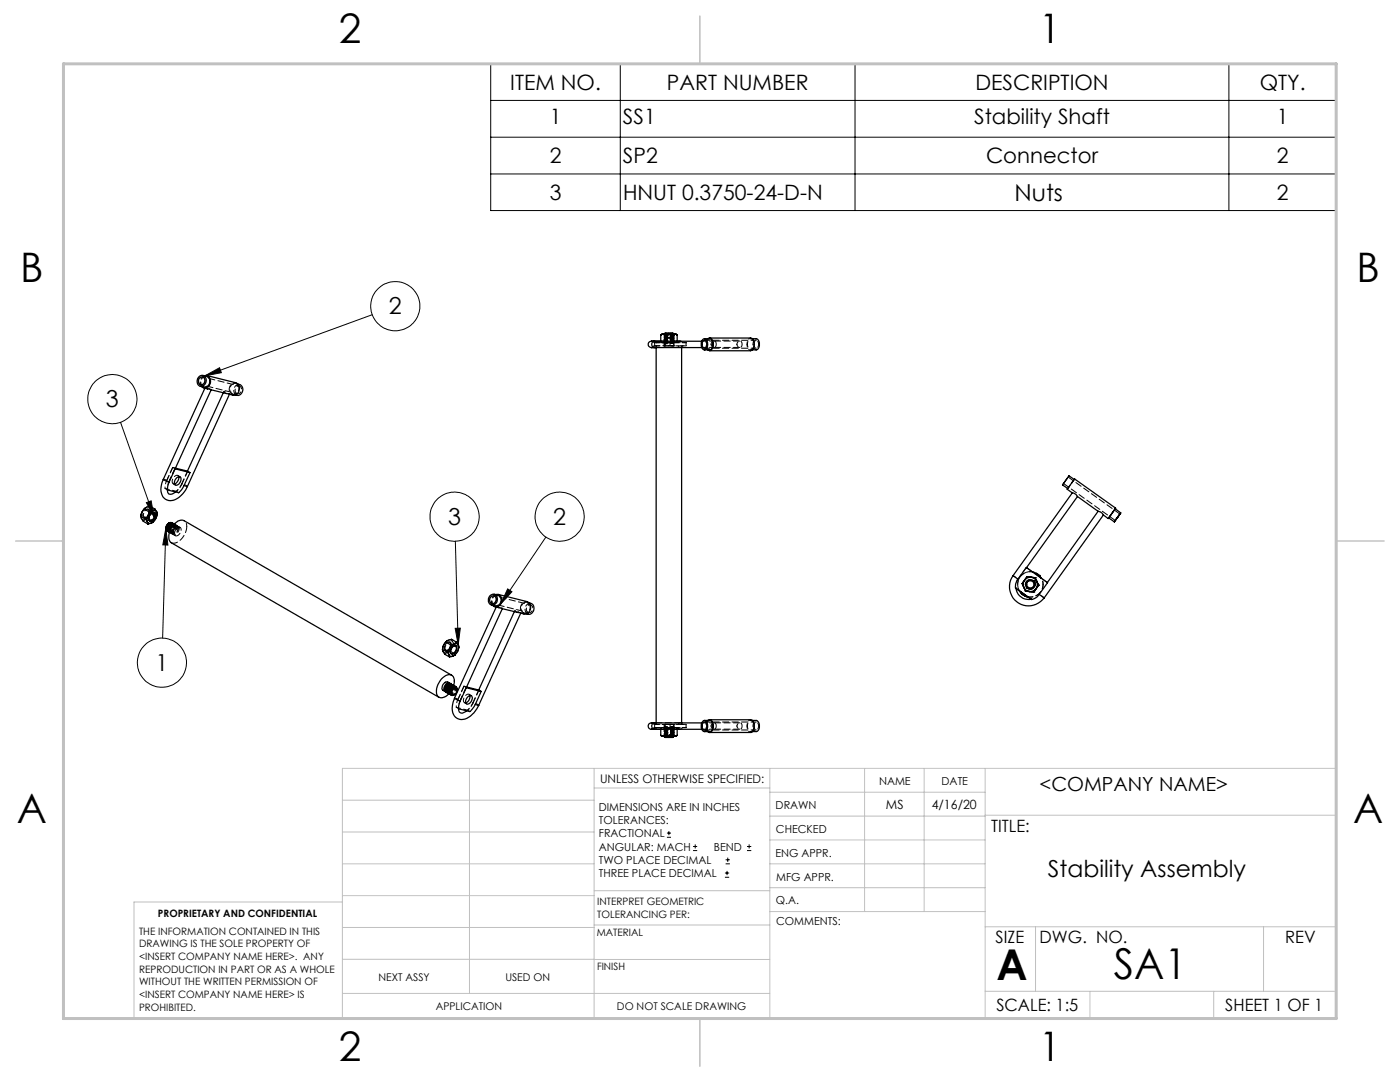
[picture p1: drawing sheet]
<svg xmlns="http://www.w3.org/2000/svg" width="279mm" height="216mm" viewBox="0 0 279 216" stroke-linecap="round" stroke-linejoin="round" font-family="sans-serif">
<g fill="none" stroke="#000" stroke-width=".2">
<path d="M97.9 12.7h168.8v29.3h-168.8zM123.8 12.7v29.3M170.6 12.7v29.3M245.3 12.7v29.3M97.9 27.4h168.8M97.9 34.7h168.8M97.9 20h168.8M40.9 75l2.9-1.6 .4 1zM74.3 62.8l-33.4 12.2M24.1 84.3l6.7 18.9M29.2 100.3l1-.4 .6 3.3zM33.1 105.4l-.6 21.9"/>
<path d="M33.1 105.4l.4 3.4-1-.1zM90.9 108l.5 20.7M101.3 117.5l.9 .6-2.3 2.4zM108.9 107.2l-9 13.3M90.8 125.4l1.1-.1-.5 3.4zM133.1 167.1h.8M133.1 166.2h.8M133.5 165.8v.9M138.3 169.7h.8M138.3 168.9h.8M138.7 168.5v.8M144.7 175h.8"/>
<path d="M144.7 174.2h.8M144.8 172.4h.9M144.8 171.6h.9M145.1 173.8v.8M145.2 171.1v.9M149.1 169.7h.8M149.1 168.9h.8M149.5 168.5v.8"/>
<circle cx="22.4" cy="79.6" r="4.9"/>
<circle cx="78.9" cy="61.1" r="4.9"/>
<circle cx="90.7" cy="103.1" r="4.9"/>
<circle cx="111.7" cy="103.1" r="4.9"/>
<circle cx="32.3" cy="132.2" r="4.9"/>
</g>
<g fill="none" stroke="#c0c0c0" stroke-width=".2">
<path d="M68.3 159.7h50.3M93.7 153.3v44.9M118.6 153.3v49.9M118.6 157.2h35M153.6 153.3v49.9M153.6 158.1h43M172.5 153.3v28.6M184.4 153.3v28.6M196.6 153.3v49.9M68.3 180h-41.6v23.2h240v-49.9h-198.4v49.9M68.3 166h50.3M68.3 178.7h50.3"/>
<path d="M68.3 172.4h50.3M118.6 177.7h35M153.6 162.8h43M153.6 177.1h43M153.6 172.4h43M153.6 167.6h43M196.6 162.7h70.1M68.3 198.2h85.3M68.3 191.4l85.3 .1M68.3 185.1h50.3M118.6 184.6h35M153.6 181.9h43"/>
<path d="M196.6 184.9h70.1M196.6 197.8h70.1M206.7 184.9v12.9M217.5 197.8v5.4M242.2 197.8v5.4M252.2 184.9v12.9"/>
</g>
<path d="M139.7 3.2v9.5M3.1 107.9h9.6M266.7 107.9h9.5M139.7 203.2v9.6" fill="none" stroke="#c0c0c0" stroke-width=".3"/>
<path d="M12.7 12.7h254v190.5h-254z" fill="none" stroke="#c0c0c0" stroke-width=".6"/>
<path d="M40.9 75l2.9-1.6 .4 1zM33.1 105.4l.4 3.4-1-.1zM29.2 100.3l1-.4 .6 3.3zM90.8 125.4l1.1-.1-.5 3.4zM101.3 117.5l.9 .6-2.3 2.4z" fill="#000"/>
<g fill="none" stroke="#000" stroke-width=".25">
<path d="M39.8 75.5a.67 .67 0 0 1 .9-.1 .67 .67 0 0 1 .1 1 .66 .66 0 0 1-1 .3 .66 .66 0 0 1-.1-1zM39.8 75.1a.92 .92 0 0 1 1.2 .1 .92 .92 0 0 1 0 1.2 .89 .89 0 0 1-1.1 .6 .89 .89 0 0 1-.5-1.2zM40.5 74.9a1.41 1.41 0 0 1 1.3 .6 1.16 1.16 0 0 1-1.1 1.8l-.7-.2M40.7 77.4l1.5 .4-8.4 18.4M40.7 75a1.18 1.18 0 0 1 1.3 .7 1.18 1.18 0 0 1-.4 1.4l-.7 .3-.7-.3M40.9 77.5l-8.3 18.1M41.3 74.9l5.8 1.5a1.31 1.31 0 0 1 .5 1.8 1.31 1.31 0 0 1-1.8 .5M42.2 77.8l3.6 .9M44.6 78.4l-7.2 15.6M45.8 78.7l-8.4 18.4M47.5 76.7a1.12 1.12 0 0 1 .9 1.3 1.12 1.12 0 0 1-1.4 .8M130 68.1a.64 .64 0 0 0-.7 .6 .64 .64 0 0 0 .7 .7"/>
<path d="M130 68.1h.6M130 69.4h.6M130 69.4h1v74.9h-1M130.6 68.1a.64 .64 0 0 0-.5 .6 .64 .64 0 0 0 .5 .7M130.6 69.4h9.5M130.6 68.1h9.5M131.9 66.9v1.2h-1.9M132.4 66.7l.4 .2M132.4 66.7h1.2M132.4 66.7l-.5 .2M132.5 66.6h1.9M132.5 66.6l.3-.1h1.5l.1 .1"/>
<path d="M132.5 66.6v.1M132.8 66.9v1.2M133.6 66.7l-.8 .2M133.6 66.7l.9 .2M133.6 66.7h1.2M134.3 66.7h.1M134.4 66.6l-.2 .1M134.4 66.6v.1M134.5 66.9v1.2M134.8 66.7l.3 .2v1.2h.6M134.8 66.7l-.3 .2M134.8 66.7l.3 .1"/>
<path d="M136 69.4v74.9M140.3 67.7l.1-.1a.95 .95 0 0 1 .8 1.4 .65 .65 0 0 1-.6 .8 .65 .65 0 0 1-.7-.8v-.6zM140.3 68.1l.1-.1a.66 .66 0 0 1 .7 .3 .66 .66 0 0 1-.1 .7 .43 .43 0 0 1-.5 .5 .43 .43 0 0 1-.3-.6zM140.6 67.6h1a1.29 1.29 0 0 1 .5 1.9l-.3 .3h-1.2M141.3 67.6l.1-.1a.88 .88 0 0 1 .9 1.2 .84 .84 0 0 1-.1 .9 .84 .84 0 0 1-.9 .2M141.6 67.5h8.2a1.45 1.45 0 0 1 .1 2.5h-8.3M150.1 67.6h.8a1.29 1.29 0 0 1 0 2.2h-.8M32.6 95.6a3.2 3.2 0 0 0 .4 4 2.73 2.73 0 0 0 3.4-1l1-1.5M32.6 95.6l1.2 .6M33.8 96.2a2.05 2.05 0 0 0 0 2.4h.5l.7-.4M35 93.6l2.9 .7M35 93.4l2.5 .6 .4 .3"/>
<path d="M35.3 95.3a.5 .5 0 0 1 .7-.1 .5 .5 0 0 1 .1 .7 .85 .85 0 0 1-1.2 .8l-.1-.4 .1-.4zM35.7 95.1a1.39 1.39 0 0 1-.9 1.5M36.7 96.9l-.4 .8-.6 .6-2.3-.5M36.7 96.9l.7 .2M37.9 94.3l-1.2 2.6M214 98.4a1.17 1.17 0 0 1 1 .7l4.1 2.9M214 98.4l-1-.8 1.5-2 8.1 5.8M214 98.4l-11.8 16.5M214.4 95.7l-1.1-.8-1.2 1.8 1 .8M215 99.1l-10.1 14.2M28.1 103v.2a2.05 2.05 0 0 0 1.4 1.4M28.1 103l.9 .6"/>
<path d="M28.3 102.2l-.2 .8M28.3 102.2l-.2 .7M28.8 101.6l-.5 .6M28.8 101.6l.4-.4 .8-.2 .9 .6M28.8 101.6l.9 .5M29 101.4l-.7 .8M29 101.4h.1M29 103.6l.4 .5M29.4 104.1a.57 .57 0 0 0 .8 .3M29.4 104.1l.1 .5M29.5 102.9l-.5 .7M29.5 102.9l-.1 .5v.7"/>
<path d="M29.7 102.1l-.2 .8M30 102.7l.1-.1a.49 .49 0 0 1 .7-.3 .49 .49 0 0 1 .2 .7 1 1 0 0 1-1.2 .9l-.1-.5zM30 102.6a.47 .47 0 0 1 .7-.3 .47 .47 0 0 1 .2 .7 .76 .76 0 0 1-1.2 .7v-.6M30.2 104.4l-.7 .2M30.4 101.9l-.5 .4-.4 .6M30.4 101.9a.55 .55 0 0 1 .9 .2M30.4 101.9l-.7 .2M30.5 104.2l-.3 .2M30.8 102.3a1.11 1.11 0 0 1-.9 1.7M30.9 101.6l-.5 .3M30.9 101.6l.4 .5M31.3 102.1a2.04 2.04 0 0 1-1.1 2.3"/>
<path d="M31.3 102.1v.7M33.6 106.2h.1M33.8 104.4l-.6 .5-.1 .6M34.3 104.3a.86 .86 0 0 0-1.1 .9l-.1 .4 .3 .4M34.4 104.4a1.01 1.01 0 0 0-1 .4 1.01 1.01 0 0 0-.1 1l.2 .2M34.5 104.4a1.06 1.06 0 0 0-.9 .6 1.06 1.06 0 0 0 .1 1.1M34.6 104.5a.83 .83 0 0 0-1.1 .8l-.1 .5 .4 .4M34.7 104.7a1.4 1.4 0 0 0-.8 1.3M34.7 104.6h.1M34.7 104.6a1.13 1.13 0 0 0-.9 1.6M34.7 104.6a1.08 1.08 0 0 0-.8 1.7M34.7 104.7a1.33 1.33 0 0 0-.8 1.3"/>
<path d="M97.7 119a.88 .88 0 0 1 1.2-.3 .88 .88 0 0 1 .3 1.1 .92 .92 0 0 1-1.1 1 .92 .92 0 0 1-.6-1.3zM98 119a.74 .74 0 0 1 1.1 .6 .74 .74 0 0 1-.9 .8 .81 .81 0 0 1-.2-1.4zM98.6 118.6a1.35 1.35 0 0 1 1.3 .6 1.16 1.16 0 0 1-1.1 1.7l-.7-.1M98.9 118.6a1.22 1.22 0 0 1 1.3 1 1.22 1.22 0 0 1-.9 1.4l-.5 .1-.4-.3M99.4 118.6l5.8 1.5a1.31 1.31 0 0 1 .6 1.8 1.31 1.31 0 0 1-1.9 .4M202.2 114.9a3.8 3.8 0 0 0 .9 5.3 3.8 3.8 0 0 0 5.3-.9M202.2 114.9l1 .7M202.7 117.3a2.66 2.66 0 0 0 3.1 2.3h.1M202.7 117.3v-.8l.2-.6 1.9-2.7 4.3 3.1-1.7 2.3M202.7 117.3l3.2 2.3M203.4 117.8l.7 .9 1.1 .4-.7-.2-.7-.5M203.8 118.4h.1"/>
<path d="M204.3 117.2a1.31 1.31 0 0 0 1.2 .8M204.3 117.2l.3 .8M204.5 115.8a1.3 1.3 0 0 0-.2 1.4M204.5 115.8l-.5 .7 .3 .7M204.6 118h.9M204.6 118h.1M204.9 117.3h.1M205.5 118l.8 .1M205.7 115.2a1.51 1.51 0 0 0-1.2 .6M205.7 115.2a1.48 1.48 0 0 1 1.2 .8M205.7 115.2l.9 .1M205.7 115.2l-.4-.1a.73 .73 0 0 0-.8 .7"/>
<path d="M206.1 114.1h.1a2.84 2.84 0 0 1 1.7 1.3l-.5-.6M206.3 116h.1M206.3 118.1h.1M206.6 115.3l.3 .7M206.6 115.3h.1M206.8 117.4l-.5 .7M206.8 117.4a1.3 1.3 0 0 1-1.3 .6M206.9 116a1.28 1.28 0 0 1-.1 1.4M206.9 116l.4 .8M207.3 116.8l-.5 .6M207.3 116.8h.1M207.4 114.8h.1"/>
<path d="M207.4 118.6a2.4 2.4 0 0 1-1.5 1M207.4 118.6l1 .7M219.1 102a1.43 1.43 0 0 1 1.1 .8M219.1 102l-10.1 14.2M220.2 102.8l1 .7M220.2 102.8l-11.8 16.5M221.3 103.3l-.1 .2M221.3 103.3l1.1 .8M222.6 101.5v-.1l-1.4 2.1M222.6 101.5l-1.3 1.8M222.6 101.5l1.1 .8M223.5 102.6l-.9 1.3z"/>
<path d="M223.7 102.3l-1.3 1.8zM88.3 129.6l.1 .4a1.96 1.96 0 0 0 1.3 1.1M88.3 129.6l1 .5M88.5 128.8l-.2 .8M88.5 128.8l-.2 .6M89 128.1l-.5 .7M89 128.1l.4-.3 .7-.2 1 .5M89 128.1l.9 .6M89 137.8l.2 .2M89 138.1h.1M89.2 127.9l-.7 .9M89.3 130.1l.3 .6"/>
<path d="M89.6 130.7a.6 .6 0 0 0 .9 .2M89.6 130.7l.1 .4M89.6 136.3a1.01 1.01 0 0 0-1.1 .1 1.01 1.01 0 0 0-.3 1.1l.6 .5M89.7 138.5h.1M89.7 129.5l-.4 .6M89.7 129.5l-.2 .6 .1 .6M89.7 138.2l.2 .1M89.7 136.3a.76 .76 0 0 0-1 .8l-.1 .7 .3 .2M89.8 136.4a1.07 1.07 0 0 0-.8 1.7M89.9 136.4h.1M89.9 138.3l.2 .4 .6-.1M89.9 128.7l-.2 .8"/>
<path d="M90 136.5a.84 .84 0 0 0-1.2 .9 .5 .5 0 0 0 .3 .7M90.1 136.5a1.08 1.08 0 0 0-1 .6 1.08 1.08 0 0 0 .2 1.2M90.1 134.7l-53.4-30.8a1.95 1.95 0 0 0-2.3 1.2 2.5 2.5 0 0 0-.2 3.2l53.4 30.8M90.2 136.6a1 1 0 0 0-1 .4 1 1 0 0 0-.1 1l.3 .3M90.2 129.2a.53 .53 0 0 1 .7-.4 .53 .53 0 0 1 .3 .8 .88 .88 0 0 1-1.2 .8l-.1-.5zM90.3 129.1a.46 .46 0 0 1 .7-.2 .46 .46 0 0 1 0 .7l-.2 .5a.5 .5 0 0 1-.8 .2 .5 .5 0 0 1 0-.8zM90.3 136.7a1.05 1.05 0 0 0-.9 .5 1.05 1.05 0 0 0 .1 1.2h-.1M90.4 136.7a.76 .76 0 0 0-1.1 .7v.7l.3 .3M90.5 130.9l-.8 .2M90.5 137.1l-.5 .5-.1 .5-.2 .1M90.5 136.8h.1M90.5 136.8a1.52 1.52 0 0 0-.7-2.2 3.3 3.3 0 0 0-2.7 3.5 1.1 1.1 0 0 0 .7 1.1 1.1 1.1 0 0 0 1.2-.2l.6-.6"/>
<path d="M90.5 137.5a.43 .43 0 0 1 .7-.1 .43 .43 0 0 1-.1 .7l-.2 .4a.44 .44 0 0 1-.7 0 .44 .44 0 0 1 .1-.6zM90.5 136.8a1.1 1.1 0 0 0-.8 1.7M90.6 128.5l-.4 .2-.5 .8M90.6 128.5a.58 .58 0 0 1 .8 .2M90.6 128.5l-.7 .2M90.6 136.9a.84 .84 0 0 0-1.1 .9v.5l.3 .2M90.7 130.7h.1M90.7 139.3a3.3 3.3 0 0 0 .5 4 2.73 2.73 0 0 0 3.4-1.1l.9-1.4M90.7 130.7l-.2 .2M90.7 139.3l1.2 .5M90.7 136.9a1.08 1.08 0 0 0-.8 1.7l.2 .1M90.7 136.9h.1"/>
<path d="M90.8 137a.97 .97 0 0 0-1.1 1.2M91.1 137.1a1 1 0 0 0-1.2 1.2M91.1 128.1l-.5 .4M91.1 128.1l.3 .6M91.2 137.7a.46 .46 0 0 0-.2-.6 .46 .46 0 0 0-.6 .1l-.3 .4-.2 .7M91.4 128.7a1.97 1.97 0 0 1-.9 2.2M91.4 128.7l.1 .6M91.9 139.8a2.28 2.28 0 0 0-.1 2.4 1.05 1.05 0 0 0 1.3-.4M93.1 137.2l2.9 .8M93.1 137.1l2.5 .6M93.3 139.1a.52 .52 0 0 1 .7-.3 .52 .52 0 0 1 .2 .8 .84 .84 0 0 1-1.2 .8l-.1-.6zM93.8 138.8a1.36 1.36 0 0 1-.8 1.4"/>
<path d="M95.6 137.7l.4 .3M96 138l-1.1 2.5M98.8 121.1l1.5 .3M99 121.1l-8.3 18.2M100.3 121.5l3.6 .8M100.3 121.4l-8.4 18.4M102.7 122l-7.2 15.7M103.9 122.3l-8.4 18.5M105.6 120.3a1.11 1.11 0 0 1 .9 1.4 1.11 1.11 0 0 1-1.4 .8M94.9 140.5l-1.1 1.5-2.3-.6M94.9 140.5l.6 .3M130 144.3a.64 .64 0 0 0-.6 .6 .64 .64 0 0 0 .6 .6"/>
<path d="M130 144.3h.6M130 145.5h.6M130 145.5h1.9v1.2M130.6 144.3a.64 .64 0 0 0-.5 .6 .64 .64 0 0 0 .5 .6M130.6 145.5h9.5M130.6 144.3h9.5M131.9 146.7l.5 .2M131.9 146.7l.2 .2M132.2 146.9h-.1h.3M132.4 146.9h1.2M132.5 146.9h.4zM132.5 147h1.9"/>
<path d="M132.5 147l.3 .1M132.7 146.9h-.1M132.8 147.1h1.5zM132.8 146.7l.8 .2M132.8 146.7l-.4 .2M132.8 145.5v1.2M133.6 146.9h1.2M134.3 146.7l.1 .1M134.4 146.9h.1M134.4 146.9h.3M134.4 146.9v.1M134.4 147l-.1 .1"/>
<path d="M134.5 146.7l-.9 .2M134.5 146.7l.3 .2M134.5 145.5v1.2M135.1 146.8l-.3 .1M135.7 145.5h-.6v1.2l-.3 .2M140.3 143.9a.51 .51 0 0 1 .5-.1 .51 .51 0 0 1 .3 .5 1.2 1.2 0 0 1-.5 1.7 1.31 1.31 0 0 1-.3-2.1zM140.4 144.1a.7 .7 0 0 1 .6 .4 .7 .7 0 0 1 0 .7 .43 .43 0 0 1-.5 .5 .43 .43 0 0 1-.3-.6v-.7zM140.6 143.8h1a1.26 1.26 0 0 1 0 2.2h-1M141.3 143.8l.1-.1a.88 .88 0 0 1 .9 1.2 .88 .88 0 0 1-.9 1.2l-.1-.1M141.6 143.6h8.2a1.47 1.47 0 0 1 .1 2.6h-8.3M150.1 143.8h.8a1.29 1.29 0 0 1 0 2.2h-.8"/>
<circle cx="205.6" cy="116.6" r=".96"/>
<circle cx="205.6" cy="116.6" r=".76"/>
</g>
<g fill="none" stroke="#000" stroke-width=".2" stroke-dasharray="1.3 .6" stroke-dashoffset=".4">
<path d="M132.6 66.9l.8-.2M132.6 68.2l.8 .2M132.7 68.4h4.3M133.4 68.4l.8-.2M133.4 66.7l.8 .2M133.7 68.4l-.9-.2M134.5 68.2l-.8 .2M140.1 69.3h2.4M141.3 67.6a1.81 1.81 0 0 0 0 2.2M142.5 68.1h-2.4M32.6 95.6l.7 .2M32.9 97.5l2.3 .5"/>
<path d="M29.1 103.6l.7-.2M29.7 101.9a.74 .74 0 0 0-1.1 .7 .46 .46 0 0 0 .3 .6 .46 .46 0 0 0 .6-.3l.2-.4v-.6M29.8 103.4l.2-.8M29.9 103.9a1.1 1.1 0 0 1 .9-1.6M30 102.6l.4-.6M30.7 104l.5-.7M33.5 105.7a.52 .52 0 0 0 .5 .2 .52 .52 0 0 0 .4-.4 .51 .51 0 0 0 .3-.5 .51 .51 0 0 0-.3-.4M33.7 105.8a.52 .52 0 0 0 .5 .3 .52 .52 0 0 0 .4-.4 .51 .51 0 0 0 .3-.5 .51 .51 0 0 0-.3-.5M33.8 106.2l.3 .1 .4-.1M33.9 106a.52 .52 0 0 0 .5 .2 .52 .52 0 0 0 .5-.4 .51 .51 0 0 0 .3-.5 .51 .51 0 0 0-.4-.5M34.1 106.1a.52 .52 0 0 0 .6 .2 .52 .52 0 0 0 .4-.4 .51 .51 0 0 0 .3-.5 .51 .51 0 0 0-.4-.4M34.4 105.9a.47 .47 0 0 0 .2 .6 .47 .47 0 0 0 .7-.3 .62 .62 0 0 0 0-1.1 1.08 1.08 0 0 0-.7 1.2"/>
<path d="M34.5 104.9l-.2-.4-.4 .1M35.1 105.1v-.3l-.4-.1M35.6 105.4a.42 .42 0 0 0-.3-.5 .42 .42 0 0 0-.5 .3l-.4 .6v.5M204 116.4l.5-.6M204 116.4l.3 .8M204.3 117.2l-.3-.8M204.3 117.2l.4 .7M204.5 115.8l.5-.7M204.5 115.8l-.5 .6M204.7 117.9l-.4-.7M204.7 117.9l.8 .1M205 115.1l.8 .1"/>
<path d="M205 115.1l-.5 .7M205 117.1a.84 .84 0 0 0 1.1 .2 .84 .84 0 0 0 .3-1M205.5 118l.8 .1M205.8 115.2l.8 .1M205.8 115.2l-.8-.1M206.3 118.1l.5-.7M206.6 115.3l.3 .7M206.6 115.3l-.8-.1M206.8 117.4l.5-.6M206.9 116l.4 .8M88.9 129.6a.74 .74 0 0 0 1.1-.7 .46 .46 0 0 0-.3-.7 .46 .46 0 0 0-.6 .4l-.2 .4v.6M89.4 136.1a1.1 1.1 0 0 1-1 1.6"/>
<path d="M89.7 136.5a.73 .73 0 0 1 .3 .8 .73 .73 0 0 1-.6 .5l-.3 .1-.3-.2M90 130l-.8 .2M90.1 136.8a.49 .49 0 0 1 .4 .4 .49 .49 0 0 1-.3 .5 .53 .53 0 0 1-.4 .5 .53 .53 0 0 1-.5-.3M90.2 129.2l-.2 .8M90.6 128.5l-.4 .7M90.7 139.3l.7 .2M91 137a1.09 1.09 0 0 1-1.1 1.6M91.4 129.9l-.5 .6M91.1 141.1l2.3 .6M132.7 145.2h4.3M132.8 145.4l.9-.2M133.4 145.2l-.8 .2"/>
<path d="M133.4 146.9l-.8-.2M133.7 145.2l.8 .2M134.2 146.7l-.8 .2M140.1 145.5h2.4M141.3 143.8a1.81 1.81 0 0 0 0 2.2M142.5 144.2h-2.4"/>
</g>
<g fill="none" stroke="#000" stroke-width=".2" stroke-dasharray="1.3 .6">
<path d="M41 77.2l-.1 .2M41.2 77.5l.2 .1M41.3 75.1a1.14 1.14 0 0 0-1.2 .8 1.14 1.14 0 0 0 .6 1.3M42.1 77.7l.1 .1M42.2 77.7h-.1M44.7 78.1l-.1 .3M44.8 78.4l.3 .1M45.7 78.6l.1 .1M46.5 78.7l.5 .1M47.3 78.9a1.14 1.14 0 0 1-.6-1.3 1.14 1.14 0 0 1 1.1-.9M47.5 76.6l-.5-.1M130.6 69h.4"/>
<path d="M130.6 68.1l.5 .3M130.9 69h-.3M130.9 68.4h.2M130.9 68.4h-.3M131 69v.3M131.1 69h-.2M131.1 69l-.5 .3M131.9 68.2v-.1M131.9 68.2l.3 .2M132 68.3l.1 .1M132 66.8l.2-.1M132.1 66.7h.1"/>
<path d="M132.2 68.4l.4-.2M132.2 66.7l.4 .2M132.4 68.4l-.5-.2M132.6 68.4h.1M132.6 66.7h.1M132.6 68.4v.6M132.6 68.6v.4M132.6 68.3v.1M132.6 68h.1M132.6 67.7h.1M132.6 67.4h.1M132.6 67.1h.1"/>
<path d="M132.6 66.7v.1M132.6 67.1l.1 .1M132.6 67.4l.1 .1M132.6 67.7l.1 .1M132.6 68.1l.1 .1M132.6 66.8l.1 .1M132.6 68.4l.1 .1M132.6 68.6v-.2M132.7 68.3l-.1 .1M132.7 68.4v.6M132.7 69h.1M132.7 68.4h.1"/>
<path d="M132.7 67.2v.1M132.7 67.5v.1M132.7 67.8v.1M132.7 68.1v.1M132.7 68.5h.1M132.7 66.9v.1M132.7 67.3l1.6 .1-1.5 .2M132.7 67.3l-.1 .1M132.7 67.6l-.1 .1M132.7 67.9l-.1 .1M132.7 68.2l-.1 .1M132.7 68.5l-.1 .1"/>
<path d="M132.7 67l-.1 .1M132.8 68.2v-.1M132.8 68.2l-.4 .2M134.2 68.2l.5 .2M134.2 66.9l.5-.2M134.2 67.1l.2-.1M134.2 67.4l.2-.1M134.2 67.7l.2-.1M134.2 68l.2-.1M134.2 68.3l.2-.1M134.2 66.7h.2M134.3 67h.1"/>
<path d="M134.3 67.4h.1M134.3 67.7h.1M134.3 68h.1M134.3 68.3h.1M134.3 67.1v-.1M134.3 67.8v-.1M134.3 68.1v-.1M134.3 68.4v-.1M134.3 66.8v-.1M134.3 66.7h.1M134.3 66.7l.2-.1M134.4 66.7h.1"/>
<path d="M134.4 67.5l-.2-.1M134.4 67.8l-.2-.1M134.4 68.1l-.2-.1M134.4 68.5l-.2-.1M134.4 67.2l-.2-.1M134.5 66.9l-.2-.1M134.5 66.7v.2M134.5 68.4h.1M134.5 68.4l-.1-.1M134.5 69v-.6M134.5 66.9h.1M134.5 67.3v-.1"/>
<path d="M134.5 67.6v-.1M134.5 67.9v-.1M134.5 69v-.5M134.5 68.2v-.1M134.5 68.2l.3 .2M134.7 68.4l.5-.2M134.7 66.7l.5 .2M134.8 68.4l.4-.2M135 66.7h-.3M135 68.4l.1-.1M135.2 68.2v-.1M136.1 69.3v-.3"/>
<path d="M142.5 69.3h5.2M147.7 68.1h-5.2M149.8 69.8h.4M150.2 67.6h-.4M32.9 97.5l.5 .2M33.2 96l.1-.2M33.7 96.1l-.1 .2M33.7 96.1l.1 .1M34.5 93.3l.5 .1M34.5 93.3h.1M34.5 93.3l.4 .2M34.6 96.5l.4 .3"/>
<path d="M34.8 96.6h-.2M34.9 93.5h.1M35.7 98.3l-.5-.3M36 95.1l-.5-.2M212.2 96.5l1-1.3-1 1.3M212.2 96.5l10.4 7.4M28.6 104l.5-.4M29.3 101.2l-.3 .2M29.8 103.1l.3-.5M29.9 103.9h.1M30 101l.1 .4M30.5 104.2l.2-.2"/>
<path d="M30.8 102.3h.1M33.6 106l.4-.1M33.6 105.9h.1M33.7 106.1h.4M33.8 106.2l.5-.1M33.8 106l.1 .1M33.9 106.2v.1M33.9 106.2h.5M34.1 106.2h.1M34.1 106.4h.1M34.2 108.3a2.37 2.37 0 0 0 2.7-1.7l.4-1.6M34.3 104.3l.2 .4"/>
<path d="M34.3 106.3h.1M34.3 106.5h.1M34.3 104.5h.1M34.4 106.3h.2M34.4 104.8v-.3h-.3M34.5 104.7l.2 .1M34.5 104.7l-.1 .4M34.5 104.7l-.1-.3M34.5 104.9l-.1-.1M34.5 106.4h.1M34.5 106.6l.5 .3M34.6 106.4l-.2-.1"/>
<path d="M34.6 104.6h-.1M34.6 106.3v.1M34.7 104.8l-.2-.4M34.7 104.8l-.2 .1M34.7 104.9l-.1-.4M34.8 104.8l-.1-.1M34.9 104.9l-.2-.4M34.9 105l-.2-.4M35 104.7h-.1M35 104.9h.1M35.1 105l-.1-.3-.3-.1M35.2 104.8h.1"/>
<path d="M35.2 105h.1M35.4 104.9h.1M35.5 105.2l-.1-.1M36 105.2l-.4-.1M99.4 118.7a1.14 1.14 0 0 0-1.2 .9 1.14 1.14 0 0 0 .6 1.3M202.7 117.3l.1 .1M203 115.7l.2-.2M203.2 115.5l-.2 .2M204 116.4h.1M204.7 117.9h.1M204.7 116.6h.1M204.7 116.6h.2"/>
<path d="M204.7 116.7h.1M204.7 116.7h.2M204.8 113.2h.1M204.9 116.6h-.2M204.9 116.6l.1-.4M204.9 116.6h.1M204.9 116.7h-.2M204.9 116.7h.1M205 115.1h.1M205 117.3h.1M205 117.2h.1M205.1 117.2h.1"/>
<path d="M205.1 117.2v-.1M205.1 117.3l-.1-.1M205.8 119.6h.1M206.1 116l.1 .1M206.2 116.1h.1M206.2 116h.1M206.3 115.9l.3 .6M206.3 115.9l.1 .1M206.3 115.9h.1M206.3 118.1h.1M206.4 116.3l-.2-.3M206.4 116.7h.1"/>
<path d="M206.4 116.7h.2M206.4 116.6h.1M206.4 116.6h.2M206.5 116.2l-.2-.3M206.6 116.7h.1M206.6 116.7h-.2M206.6 116.6h.1M206.6 116.6h-.2M206.6 115.3h.1M207.3 116.8h.1M209.1 116.3h.1M220.2 102.7h.1"/>
<path d="M223.5 102.6l-10.3-7.4M88.9 129.8h.1M89 137.9h.1M89.2 138h.1M89.2 130.2l-.4 .3M89.4 137.9l-.5 .1M89.4 138.1h.1M89.4 127.7l-.2 .2M89.5 136.4l.2 .2 .1 .3M89.5 138l-.5 .1M89.6 138.4l.3-.4M89.6 138l-.5 .1"/>
<path d="M89.6 138.2l.1 .1M89.7 136.5l-.1-.1M89.7 138.2h-.5M89.7 136.3l.1 .5M89.8 136.9v-.1M89.8 136.8l.2 .1M89.8 136.9h.1M89.8 128.1h.1M89.8 136.4l.2 .5M89.9 138.1l-.5 .2M89.9 138.4h.1M89.9 138.1l.1 .1"/>
<path d="M89.9 136.6h.1M89.9 138.3h-.4M90 136.5v.3M90 138.2v-.3M90 138.2l-.1 .1M90 136.9h-.2M90.1 136.5l.1 .3M90.1 138.3l-.5 .1M90.1 136.7h.1M90.2 138.4l-.5 .1M90.2 136.6l.1 .3M90.3 128l-.1-.4"/>
<path d="M90.3 136.6l.2 .4M90.3 138.4l-.5 .1M90.4 136.9l-.1-.1M90.4 137.2l.1-.4M90.4 136.7l.1 .4M90.5 136.8l.2 .3M90.6 137h-.1M90.6 136.9l.1 .3M90.7 136.9l.2 .3M90.8 137.1h.1M90.9 137v.3M90.9 130.5l-.2 .2"/>
<path d="M91.3 139.7l.1-.2M91.8 139.8v.2M91.8 139.8h.1M92.6 136.9l.5 .2M92.6 136.9h.1M92.6 136.9l.4 .3M93 137.2h.1M94.1 138.8l-.5-.3M99.1 120.9l-.1 .2M99.3 121.2h.3M100.2 121.4h.1M102.8 121.8l-.1 .2"/>
<path d="M103 122.1l.2 .1M103.9 122.3h.1M104.6 122.3l.5 .2M105.4 122.5a1.14 1.14 0 0 1-.6-1.3 1.14 1.14 0 0 1 1.2-.8M105.6 120.3l-.4-.1M91.1 141.1l.4 .3M92.7 140.2l.4 .3M93 140.2h-.2M93.8 142l-.4-.3M130.6 144.5h.4M130.6 144.2l.5 .4M130.9 145.2h-.3"/>
<path d="M130.9 144.5l.2 .1M130.9 144.5h-.3M131 144.2v.3M131.1 145.2h-.2M131.1 145.2l-.5 .3M131.9 145.4l.5-.2M131.9 145.4v.1M132.1 145.2l-.1 .1M132.2 146.9l-.2-.1M132.2 145.2l-.3 .2M132.4 145.2l.4 .2M132.6 146.7l-.4 .2"/>
<path d="M132.6 145.4l-.4-.2M132.6 146.7l.1 .1M132.6 146.9v-.2M132.6 145.2l.1 .1M132.6 145.2h.1M132.6 144.5v.7M132.6 146.6v.1M132.6 146.3h.1M132.6 146h.1M132.6 145.7h.1M132.6 145.3v.1M132.6 144.5v.6"/>
<path d="M132.7 146l.1 .1M132.7 145.7l.1 .1M132.7 145.4l.1 .1M132.7 145.1l.1 .1M132.7 146.4l.1 .1M132.7 146.8l-.1 .1M132.7 144.6v.6M132.7 145.2h.1M132.7 144.5v.1M132.7 146.8h.1M132.8 146.1v.1M132.8 145.8v.1"/>
<path d="M132.8 145.5v.1M132.8 145.2v.1M132.8 146.4v.1M132.8 146.5l-.1 .1M132.8 146.2l-.1 .1M132.8 145.9l-.1 .1M132.8 145.5l-.1 .1M132.8 145.2l-.1 .1M132.8 146.8l-.1 .1M132.8 145.4v.1M134.3 145l.2-.1M134.3 145.1v-.1"/>
<path d="M134.3 146.3l.2-.1M134.3 146l.2-.1M134.3 145.7l.2-.1M134.3 145.3l.2-.1M134.3 146.6l.2-.1M134.3 146.4v-.1M134.3 146h.1M134.3 145.7v-.1M134.3 145.4v-.1M134.3 146.7v-.1M134.4 146.7h-.1M134.4 145.3l.1-.1"/>
<path d="M134.5 145.2l-.2-.1M134.5 144.9v.3M134.5 146.5l-.2-.1M134.5 146.1l-.2-.1M134.5 145.8l-.2-.1M134.5 145.5l-.2-.1M134.5 146.9l-.1-.1M134.5 145.2h.1M134.5 145.2v-.7M134.5 144.9v-.4M134.5 145.5h.1M134.5 145.9v-.1"/>
<path d="M134.5 146.2v-.1M134.5 146.5h.1M134.5 146.9v-.1M134.5 145.4v.1M134.7 146.9l-.5-.2M134.7 145.2l-.5 .2M134.8 145.2l-.3 .2M135 146.9h-.3M135.1 145.3l-.1-.1M135.2 145.4l-.4-.2M135.2 145.4v.1M135.2 146.7l-.5 .2"/>
<path d="M135.2 145.4l-.5-.2M136.1 144.5v-.3M142.5 145.5h5.2M147.7 144.2h-5.2M149.8 146h.4M150.2 143.8h-.4"/>
</g>
<g fill="none" stroke="#000" stroke-width=".2" stroke-dasharray="1.3 .6" stroke-dashoffset=".5">
<path d="M136.1 69h.9M150.5 68.7v-.2a.48 .48 0 0 1 .5-.6 .48 .48 0 0 1 .4 .7v.2a.47 .47 0 0 1-.4 .7 .47 .47 0 0 1-.5-.6v-.2M213.4 94.9l-1.3 1.8M28.2 103.4a.57 .57 0 0 0 .9 .2M30.1 101.4a.57 .57 0 0 0-.8-.2M30.7 104l-.9-.6M31.4 102.5l-1-.5M33.9 106l.3 .4h.4M34.2 105.5l-.5 .4h-.4M34.7 105.2a.35 .35 0 0 0-.1-.5 .35 .35 0 0 0-.5 .1M34.9 105.3a.34 .34 0 0 0 0-.5 .34 .34 0 0 0-.5 .1M207.4 114.8a2.54 2.54 0 0 0-3.6 0 2.54 2.54 0 0 0 0 3.6"/>
<path d="M221.3 103.3l1.3-1.8M88.4 130a.57 .57 0 0 0 .8 .2M89.3 136.6a.32 .32 0 0 1 .4-.1 .32 .32 0 0 1 .1 .4M89.5 136.7a.34 .34 0 0 1 .5 0 .34 .34 0 0 1 0 .5M89.7 136.8a.35 .35 0 0 1 .5 0 .35 .35 0 0 1 0 .5M89.9 136.7a.48 .48 0 0 1 .4 .4 .48 .48 0 0 1-.3 .5l-.4 .4h-.4M90 130l.9 .5M90.3 128a.57 .57 0 0 0-.9-.3M90.6 128.5l1 .5M134.5 146.9h-1.1M136.1 144.5h.9M150.5 144.9v-.3a.48 .48 0 0 1 .5-.5 .48 .48 0 0 1 .4 .6v.3a.47 .47 0 0 1-.4 .6 .47 .47 0 0 1-.5-.5v-.2"/>
</g>
<g fill="none" stroke="#000" stroke-width=".2" stroke-dasharray="1.3 .6" stroke-dashoffset=".6">
<path d="M132.2 66.7h1.2M132.6 67.1l1.9 .1-1.9 .2M132.6 67.4l1.9 .1-1.9 .2M132.6 67.7l1.9 .1-1.9 .2M132.6 68l1.9 .2-1.9 .1M132.6 68.3l1.9 .2-1.9 .1M132.6 66.8l1.9 .1-1.9 .2M132.6 67.1l1.9 .2-1.9 .1M132.6 67.4l1.9 .2-1.9 .1M132.6 67.7l1.9 .2-1.9 .1M132.6 68.1l1.9 .1-1.9 .2M132.7 69h1.3"/>
<path d="M133 68.4h-.4h1.9h-1.5M133.4 66.7h1.3M134.1 69h-1.5h1.9h-.4M134.4 68.4h-1.8h1.8M134.4 66.7h-1.8h1.8M135.8 69h1.2M36.3 96.5l-.6 .9-.7 .7M28.8 103.2l1.1 .6M30.1 101.4l.1 .6-.2 .6M30.7 102.4l-1.1-.7M33.7 104.4h.4v.6M33.9 106l.3 .4 .5-.1"/>
<path d="M33.9 105.4l-.6 .3-.2-.4M34.4 106.2a.52 .52 0 0 0 .5 .3 .52 .52 0 0 0 .4-.5l.2-.7a.49 .49 0 0 0-.5-.1 .49 .49 0 0 0-.4 .5v.6M202.2 114.9l1 .6M208.2 116.6l-.3-1.2M208.4 119.3l-1-.7M89 129.7l1.1 .7M90.2 129.2l.1-.7v-.5M90.9 128.9l-1.1-.6M94.4 140.2l-.5 .9-.7 .7M132.7 144.5h1.3M133 144.5h-.4h1.9h-1.5M133.4 146.9h-1.2"/>
<path d="M134.1 145.2h-1.5h1.9h-.4M134.4 145.2h-1.8h1.8M134.5 146.8l-1.9-.2 1.9-.1M134.5 146.5l-1.9-.2 1.9-.2M134.5 146.1l-1.9-.1 1.9-.2M134.5 145.8l-1.9-.1 1.9-.2M134.5 145.5l-1.9-.2 1.9-.1M134.5 146.5l-1.9-.2 1.9-.1M134.5 146.2l-1.9-.2 1.9-.1M134.5 145.9l-1.9-.2 1.9-.2M134.5 145.5l-1.9-.1 1.9-.2M134.5 145.2l-1.9-.1 1.9-.2"/>
<path d="M135.8 144.5h1.2"/>
</g>
<g fill="none" stroke="#000" stroke-width=".2" stroke-dasharray="1.3 .6" stroke-dashoffset=".8">
<path d="M42 77.7l-1-.5 .2 .3M45.8 78.6l-1.1-.5 .1 .3M131.1 68.4h1.6M132.7 66.7v1.6M132.7 69h-1.6M132.7 67.6l1.6 .2M132.7 67l1.6 .1M132.7 66.9l1.6 .1M132.7 67.2l1.6 .2M132.7 67.5l1.6 .2M132.7 67.8l1.6 .2M132.7 68.2l1.6 .1"/>
<path d="M133.8 69h1.5M133.8 68.4h1.5M134.2 66.7l-1.6 .1M134.3 68.1l-1.6 .1M134.3 68.4l-1.5 .1M134.3 67.8l-1.6 .1M134.3 66.4h-1.5M134.3 67.1l-1.5 .2M134.3 66.8l-1.6 .2M134.4 68.3v-1.6M135.3 68.4h1.7M149.1 68.7l.2-.9 .5-.4"/>
<path d="M149.8 70l-.5-.5-.2-.8M33.5 105.3a.48 .48 0 0 0 .2 .7 .48 .48 0 0 0 .7-.3M100.3 121.4l-1.1-.6 .1 .4M103.8 122.3l-1-.5 .2 .3M130.6 145.2h1.5M131.1 144.6h1.6M132.7 145.3v1.5M132.7 145.2h-1.6M132.7 146.8l1.6-.1M132.7 146.8l1.6-.2M132.8 145.5l1.5-.2M132.8 145.8l1.5-.2"/>
<path d="M132.8 145.2l1.5-.2M132.8 146.1l1.5-.1M132.8 146.4l1.5-.1M132.9 146.9l1.6-.1M133.8 145.2h1.5M133.8 144.5h1.5M134.3 146.7l-1.5-.2M134.3 146.4l-1.5-.2M134.3 146l-1.5-.1M134.3 145.7l-1.5-.1M134.3 145.4l-1.5-.1M134.3 146.6l-1.5-.1"/>
<path d="M134.3 146.3l-1.5-.2M134.4 146.8v-1.5M134.4 146.9h-1.5M135.3 145.2h1.7M149.1 144.9l.2-.9 .5-.4M149.8 146.1l-.5-.4-.2-.8"/>
</g>
<path d="M134.5 66.9l-1.9 .2M134.5 66.6h-1.9M132.6 146.9h1.9M132.6 146.7l1.9-.2M134.5 146.9h-1.9" fill="none" stroke="#000" stroke-width=".2" stroke-dasharray="1.3 .6" stroke-dashoffset="1"/>
<path d="M132.8 68.3h1.6h-1.6M134.3 66.7h-1.6h1.6M135.2 68.1h-3.3M35.3 105.2v-.3a.83 .83 0 0 0-1.2 .8 .53 .53 0 0 0 0 .7 .53 .53 0 0 0 .7 .1M35.6 105.3l-.1-.3a.83 .83 0 0 0-1.1 .8 .57 .57 0 0 0 .2 .8 .57 .57 0 0 0 .8-.2 .79 .79 0 0 0 .1-1.4 1.31 1.31 0 0 0-.9 1.4M204.7 116.6a.95 .95 0 0 1 1.2-.9 .95 .95 0 0 1 .6 1.4 .95 .95 0 0 1-1.5 .2M204.8 113.2l4.3 3.1M204.9 117a.84 .84 0 0 0 1.4 .2 .84 .84 0 0 0-.4-1.4 .84 .84 0 0 0-1.1 .9l.1 .3M206.4 116.3a.84 .84 0 0 1-.8 1.1 .84 .84 0 0 1-.7-1.1 .84 .84 0 0 1 1.4-.3l.1 .3M131.9 145.5h3.3M132.8 145.3h1.6h-1.6M134.3 146.8h-1.6h1.6" fill="none" stroke="#000" stroke-width=".2" stroke-dasharray="1.3 .6" stroke-dashoffset="-.1"/>
<g fill="none" stroke="#000" stroke-width=".2" stroke-dasharray="1.3 .6" stroke-dashoffset=".7">
<path d="M40.1 76.7l7.3 1.9M46.5 78.8a1.3 1.3 0 0 1-.7-1.5 1.3 1.3 0 0 1 1.3-.9M47.8 77l-7.3-1.8M132.6 68.2v-1.3M132.8 68.2l1.4 .2M132.8 67.9l1.4 .1M134.2 68.2v-1.3M134.2 66.7l-1.4 .2M134.2 67.1l-1.4 .1M134.2 67.4l-1.4 .1M134.2 67.7l-1.4 .1M134.2 68l-1.4 .1"/>
<path d="M134.2 68.3l-1.4 .2M141.9 68.7a.56 .56 0 0 0 .7 .6 .56 .56 0 0 0 .3-.9 .52 .52 0 0 0-.6-.3 .52 .52 0 0 0-.4 .6M147.1 68.7a.56 .56 0 0 0 .7 .6 .56 .56 0 0 0 .3-.9 .52 .52 0 0 0-.6-.3 .52 .52 0 0 0-.4 .6M149.2 68.7l.1-.6a.56 .56 0 0 1 .5-.5 .56 .56 0 0 1 .6 .5 1.24 1.24 0 0 1-.6 1.7l-.4-.3-.2-.8M150.3 68.7l.2-.8 .4-.3M150.9 69.8l-.4-.3-.2-.8M33.2 96l-.3 1.5M33.6 96.3l-.2 1.4M37.4 97.1l-.7-.4-.4-.1M29.1 103.6l.5-.4 .4-.6M33.7 105.5a.47 .47 0 0 0 .3 .6 .47 .47 0 0 0 .6-.3M37.3 105l-.1-.6-.4-.5"/>
<path d="M204.3 117.2a1.43 1.43 0 0 1 .2-1.4M204.5 115.8a1.43 1.43 0 0 1 1.3-.6M205.5 118a1.43 1.43 0 0 1-1.2-.8M205.8 115.2a1.43 1.43 0 0 1 1.1 .8M206.1 114.1a2.54 2.54 0 0 0-2.5 1 2.54 2.54 0 0 0-.2 2.7M206.8 117.4a1.43 1.43 0 0 1-1.3 .6M206.9 116a1.43 1.43 0 0 1-.1 1.4M89.2 130.2l.6-.4 .4-.6M89.7 137.6a.47 .47 0 0 1-.5 .3 .47 .47 0 0 1-.4-.6M90 137.8a.47 .47 0 0 1-.6 .3 .47 .47 0 0 1-.3-.6M91.3 137.5l-.2 .6-.5 .6M91.3 139.7l-.2 1.4"/>
<path d="M91.8 140l-.3 1.4M98.2 120.4l7.3 1.8M104.6 122.5a1.3 1.3 0 0 1-.7-1.5 1.3 1.3 0 0 1 1.3-1M105.9 120.7l-7.3-1.8M95.5 140.7l-.6-.4h-.5M132.6 145.4v1.3M132.8 146.5l1.5-.1M132.8 146.2l1.5-.2M132.8 145.9l1.5-.2M132.8 145.5l1.5-.1M132.8 145.2l1.5-.1M134.2 145.4v1.3"/>
<path d="M134.3 145.6l-1.5-.1M134.3 145.3l-1.5-.1M134.3 146l-1.5-.2M141.9 144.9a.56 .56 0 0 0 .7 .6 .56 .56 0 0 0 .3-.9 .52 .52 0 0 0-.6-.3 .52 .52 0 0 0-.4 .6M147.1 144.9a.56 .56 0 0 0 .7 .6 .56 .56 0 0 0 .3-.9 .52 .52 0 0 0-.6-.3 .52 .52 0 0 0-.4 .6M149.2 144.9l.1-.6a.56 .56 0 0 1 .5-.5 .56 .56 0 0 1 .6 .5 1.24 1.24 0 0 1-.6 1.7l-.4-.3-.2-.8M150.3 144.9l.2-.8 .4-.3M150.9 146l-.4-.3-.2-.8"/>
</g>
<g fill="none" stroke="#000" stroke-width=".2" stroke-dasharray="1.3 .6" stroke-dashoffset=".2">
<path d="M131 69.3h4.8M140.6 69.5h10.3M141.6 67.6a1.28 1.28 0 0 0 0 2.2M150.9 67.9h-10.3M33.3 95.8l1.2-2.5M34.6 96.6a1.07 1.07 0 0 1 .7-1.8l.4 .3M34.9 93.5l-1.2 2.6M36.3 96.6l1.2-2.6M37.4 94l-1.1 2.5M204.8 113.2l-1.6 2.3M205.6 115.8a.76 .76 0 0 1 .7 1.1 .76 .76 0 0 1-1.2 .2 .76 .76 0 0 1 .3-1.2l.2-.1M90.6 137.1a.41 .41 0 0 1 .4 .3 .41 .41 0 0 1-.2 .5 .55 .55 0 0 1-.5 .5 .55 .55 0 0 1-.6-.4v-.1"/>
<path d="M91.4 139.5l1.2-2.6M93 137.2l-1.2 2.6M95.5 137.7l-1.1 2.5M92.8 140.2a1.07 1.07 0 0 1 .7-1.7l.3 .3M94.4 140.3l1.2-2.6M135.8 144.2h-4.8M140.6 145.7h10.3M141.6 143.8a1.28 1.28 0 0 0 0 2.2M150.9 144.1h-10.3"/>
</g>
<g fill="none" stroke="#000" stroke-width=".2" stroke-dasharray="1.3 .6" stroke-dashoffset=".3">
<path d="M40.8 75a1.43 1.43 0 0 0-.6 2.1M46.3 78.6a1.12 1.12 0 0 1-.3-1.4 1.12 1.12 0 0 1 1.2-.6 1.12 1.12 0 0 1 .4 1.4 1.12 1.12 0 0 1-1.3 .6M47.2 78.5a.75 .75 0 0 1-.2-1.1 .75 .75 0 0 1 1.1-.1 .8 .8 0 0 1 0 .9 .8 .8 0 0 1-.9 .3M130 68.1l.6 .3M130.6 69l-.6 .3M130.6 68.4v.6M133.8 69v-.6M137 69v-.6M214.4 95.7l-1.3 1.8 1.3-1.8M214.5 95.5l-1.5 2.1M28.2 102.8v.6M30.1 101.4l.3 .6"/>
<path d="M31.2 103.3l.2-.6M98.9 118.6a1.43 1.43 0 0 0-.5 2.2M205 117.3a.95 .95 0 0 0 1.2 .1 .95 .95 0 0 0 .3-1.2M205.2 119.1a2.54 2.54 0 0 0 3-2.5M88.3 129.3l.1 .7M90.3 137a.4 .4 0 0 1 .4 .2 .4 .4 0 0 1-.1 .5 .6 .6 0 0 1-.5 .5 .6 .6 0 0 1-.6-.2M90.5 137.1a.41 .41 0 0 1 .5 .3 .41 .41 0 0 1-.2 .5 .56 .56 0 0 1-.5 .5 .56 .56 0 0 1-.6-.3M90.6 128.5l-.3-.5M91.6 129.2l-.2 .7M104.4 122.3a1.12 1.12 0 0 1-.3-1.4 1.12 1.12 0 0 1 1.3-.6 1.12 1.12 0 0 1 .3 1.3 1.12 1.12 0 0 1-1.3 .7M105.4 122.2a.75 .75 0 0 1-.3-1.1 .75 .75 0 0 1 1.1-.1 .8 .8 0 0 1 0 .9 .8 .8 0 0 1-.8 .3M130 144.2l.6 .3"/>
<path d="M130.6 145.2l-.6 .3M130.6 144.5v.7M133.8 145.2v-.7M137 145.2v-.7"/>
</g>
<g fill="none" stroke="#000" stroke-width=".2" stroke-dasharray="1.3 .6" stroke-dashoffset=".1">
<path d="M135.3 69a.57 .57 0 0 0 .9 .1 .57 .57 0 0 0-.1-.9l-.3-.1-.5 .3M34.5 93.3l-1.3 2.7M34.9 93.5l-1.3 2.8M29.8 101.7a1.19 1.19 0 0 1-1.1 1.6 1.06 1.06 0 0 1 0-1.2 1.06 1.06 0 0 1 1-.5l.1 .1M33.9 105.7a.48 .48 0 0 0 .4 .6 .48 .48 0 0 0 .6-.4 .55 .55 0 0 0 .3-.5 .55 .55 0 0 0-.4-.5l-.2 .1M34.2 105.8a.48 .48 0 0 0 .3 .6 .48 .48 0 0 0 .6-.4 .58 .58 0 0 0 .3-.5 .58 .58 0 0 0-.3-.5l-.3 .1M35.5 105.3l.3-.1a.93 .93 0 0 1-.2 1.6 .5 .5 0 0 1-.7 0 .5 .5 0 0 1 0-.7l.6-.8M204.9 116.6a.78 .78 0 0 1 1-.7 .78 .78 0 0 1 .3 1.3 .78 .78 0 0 1-1.3-.4v-.2M88.7 129.6a.76 .76 0 0 0 1.2-.6 .53 .53 0 0 0 0-.8 .53 .53 0 0 0-.8 .2l-.4 .6v.6M89.9 137a.35 .35 0 0 1 .6-.1 .35 .35 0 0 1 0 .6 .69 .69 0 0 1-.5 .6 .69 .69 0 0 1-.7-.1v-.4M90 128.3a.76 .76 0 0 0-1.2 .6 .53 .53 0 0 0 0 .8 .53 .53 0 0 0 .8-.1l.4-.7v-.6M90.2 137.1a.35 .35 0 0 1 .5 0 .35 .35 0 0 1 0 .5 .69 .69 0 0 1-.4 .6 .69 .69 0 0 1-.7-.1l-.1-.4"/>
<path d="M92.6 136.9l-1.3 2.8M93 137.2l-1.2 2.8M135.3 145.2a.57 .57 0 0 0 .9 .1 .57 .57 0 0 0-.1-.9l-.3-.2-.5 .3"/>
</g>
<path d="M130.6 68.4h1.8M132.7 69h-1.8M132.7 68.4h-1.8M135.8 69h-1.8M35.2 98l1.1-1.4M93.4 141.7l1-1.4M132.7 145.2h-1.8M132.7 144.5h-1.8M135.8 144.5h-1.8" fill="none" stroke="#000" stroke-width=".2" stroke-dasharray="1.3 .6" stroke-dashoffset=".9"/>
<path d="M35.4 105.3a.42 .42 0 0 0-.3-.6 .42 .42 0 0 0-.6 .3 .99 .99 0 0 0-.1 1.6l.5-.2" fill="none" stroke="#000" stroke-width=".2" stroke-dasharray="1.3 .6" stroke-dashoffset="-.2"/>
<g font-size="8.5">
<text x="198.9" y="195.5">A</text>
<text x="222.3" y="195.4">SA1</text>
</g>
<g font-size="8.1">
<text x="67.6" y="8.5">2</text>
<text x="207.3" y="8.5">1</text>
<text x="4" y="56.2">B</text>
<text x="270.7" y="56.2">B</text>
<text x="3.3" y="164.1">A</text>
<text x="270" y="164.1">A</text>
<text x="67.6" y="211.7">2</text>
<text x="207.3" y="211.7">1</text>
</g>
<g font-size="4.7">
<text x="202.5" y="40">Nuts</text>
<text x="77.6" y="62.7">2</text>
<text x="21.2" y="81.3">3</text>
<text x="89.5" y="104.7">3</text>
<text x="110.4" y="104.7">2</text>
<text x="31" y="133.9">1</text>
<text x="209.1" y="175">Stability Assembly</text>
</g>
<g font-size="4.2">
<text x="101.8" y="17.9">ITEM NO.</text>
<text x="133.1" y="17.9">PART NUMBER</text>
<text x="194.7" y="17.9">DESCRIPTION</text>
<text x="251.4" y="17.9">QTY.</text>
<text x="109.7" y="24.8">1</text>
<text x="124.3" y="24.8">SS1</text>
<text x="194.4" y="24.8">Stability Shaft</text>
<text x="254.8" y="24.8">1</text>
<text x="109.7" y="32.5">2</text>
<text x="124.3" y="32.5">SP2</text>
<text x="196.8" y="32.5">Connector</text>
<text x="254.8" y="32.5">2</text>
<text x="109.7" y="39.9">3</text>
<text x="124.3" y="39.9">HNUT 0.3750-24-D-N</text>
<text x="254.8" y="39.9">2</text>
</g>
<text font-size="3.9" x="207.5" y="157.8">&lt;COMPANY NAME&gt;</text>
<g font-size="3.4">
<text x="197.8" y="166">TITLE:</text>
<text x="198.7" y="188.1">SIZE</text>
<text x="207.5" y="188.1">DWG. NO.</text>
<text x="256.5" y="188.2">REV</text>
<text x="198.8" y="201.7">SCALE: 1:5</text>
<text x="244.5" y="201.7">SHEET 1 OF 1</text>
</g>
<g font-size="2.5">
<text x="176.8" y="161.4">MS</text>
<text x="185.9" y="161.4">4/16/20</text>
</g>
<text font-size="2.4" x="119.8" y="156.2">UNLESS OTHERWISE SPECIFIED:</text>
<g font-size="2.2">
<text x="119.5" y="161.8">DIMENSIONS ARE IN INCHES</text>
<text x="154.8" y="161.4">DRAWN</text>
<text x="175.4" y="156.6">NAME</text>
<text x="187.9" y="156.7">DATE</text>
<text x="119.5" y="164.4">TOLERANCES:</text>
<text x="119.5" y="167.1">FRACTIONAL</text>
<text x="154.9" y="166.3">CHECKED</text>
<text x="119.5" y="169.7">ANGULAR: MACH</text>
<text x="119.5" y="172.4">TWO PLACE DECIMAL</text>
<text x="142.5" y="169.7">BEND</text>
<text x="154.8" y="170.9">ENG APPR.</text>
<text x="119.5" y="175">THREE PLACE DECIMAL</text>
<text x="154.9" y="175.7">MFG APPR.</text>
<text x="154.9" y="180.4">Q.A.</text>
<text x="154.9" y="184.6">COMMENTS:</text>
</g>
<g font-size="2.1">
<text x="75.5" y="195.7">NEXT ASSY</text>
<text x="100.9" y="195.7">USED ON</text>
<text x="86.9" y="201.5">APPLICATION</text>
<text x="123.1" y="201.6">DO NOT SCALE DRAWING</text>
</g>
<g font-size="2">
<text x="31.5" y="182.9">PROPRIETARY AND CONFIDENTIAL</text>
<text x="119.2" y="180.6">INTERPRET GEOMETRIC</text>
<text x="119.2" y="183.1">TOLERANCING PER:</text>
<text x="27.8" y="186.5">THE INFORMATION CONTAINED IN THIS</text>
<text x="27.8" y="189">DRAWING IS THE SOLE PROPERTY OF</text>
<text x="27.8" y="191.6">&lt;INSERT COMPANY NAME HERE&gt;. ANY</text>
<text x="119.1" y="186.7">MATERIAL</text>
<text x="27.8" y="194.1">REPRODUCTION IN PART OR AS A WHOLE</text>
<text x="27.8" y="196.6">WITHOUT THE WRITTEN PERMISSION OF</text>
<text x="119.1" y="193.5">FINISH</text>
<text x="27.8" y="199.1">&lt;INSERT COMPANY NAME HERE&gt; IS</text>
<text x="27.8" y="201.7">PROHIBITED.</text>
</g>
</svg>
